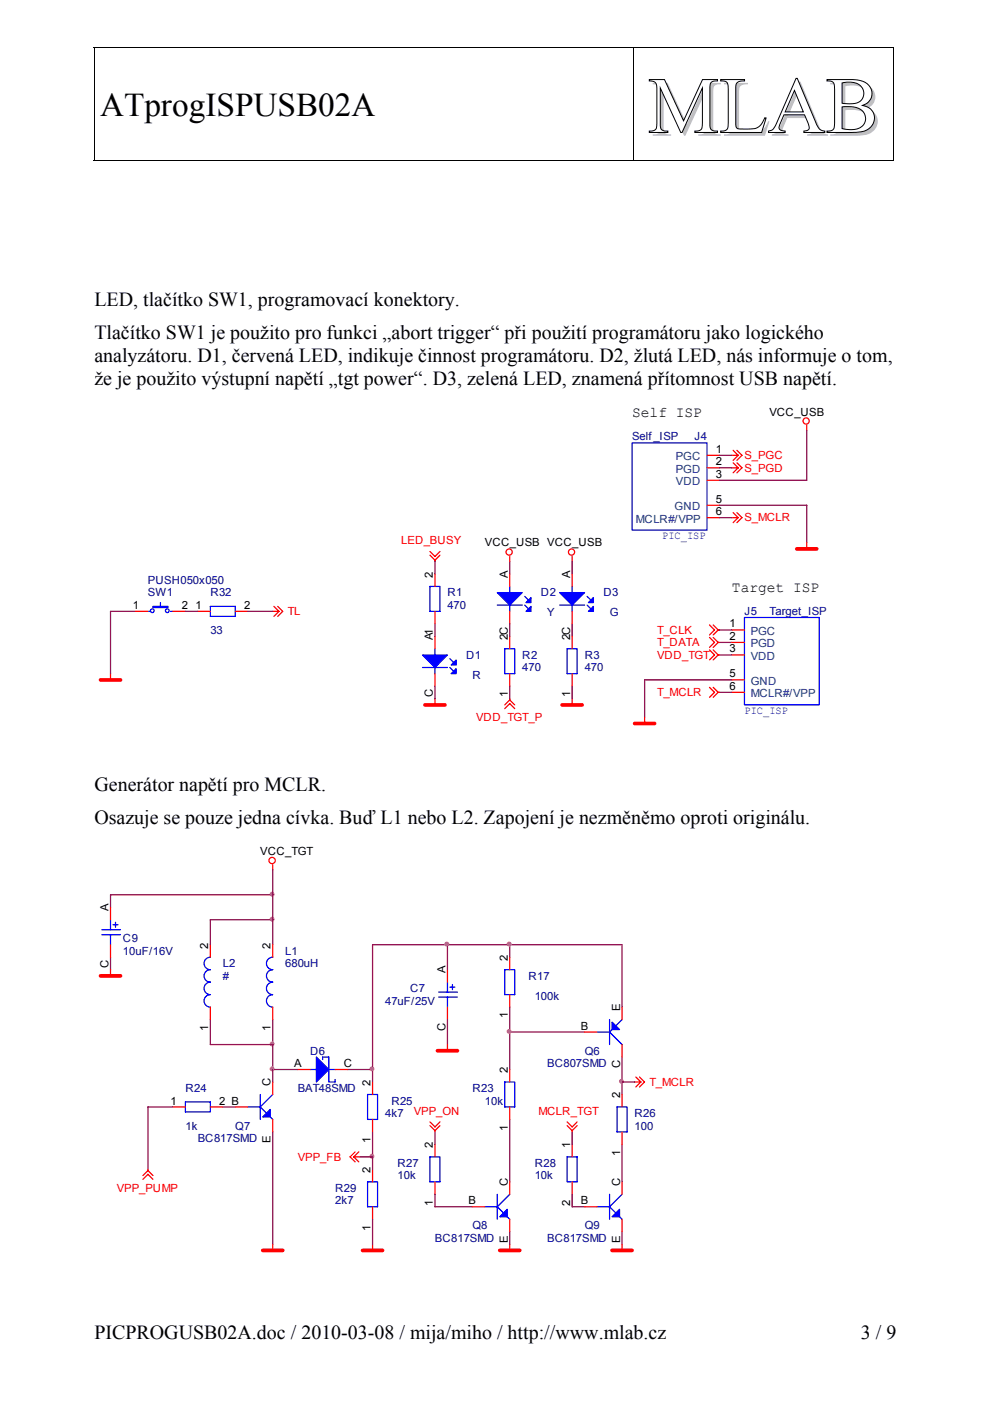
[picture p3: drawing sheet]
<svg xmlns="http://www.w3.org/2000/svg" width="210mm" height="297mm" viewBox="0 0 210 297" stroke-linecap="round" stroke-linejoin="round" font-family="sans-serif">
<g fill="#fff" stroke="#000" stroke-width=".21">
<path d="M137.7 16.9h3.2l4 8.7 4-8.7h3.2v.3a1.17 1.17 0 0 0-1.6 1.2v8.2a1.16 1.16 0 0 0 1.6 1.2v.3h-4.8v-.3a1.29 1.29 0 0 0 1.3-.3 1.29 1.29 0 0 0 .3-1.4v-7.5l-4.3 9.5h-.3l-4.3-9.5v8a1.14 1.14 0 0 0 1.6 1.2v.3h-3.9v-.3a1.29 1.29 0 0 0 1.3-.3 1.29 1.29 0 0 0 .3-1.4v-7.3a1.32 1.32 0 0 0-1.6-1.6z" fill-rule="evenodd"/>
<path d="M152.8 16.9h5.1v.3a1.36 1.36 0 0 0-1.9 1.2v8a.77 .77 0 0 0 .8 .9h2.3a2.71 2.71 0 0 0 2.8-1.8l.3-.5h.2l-.9 3.1h-8.7v-.3a1.32 1.32 0 0 0 1.6-1.7v-7.7a1.15 1.15 0 0 0-1.6-1.2z" fill-rule="evenodd"/>
<path d="M168.8 16.6h.2l4 9.3a2.25 2.25 0 0 0 1.9 1.9v.3h-4.5v-.3a.92 .92 0 0 0 1.1-.4 .92 .92 0 0 0-.1-1.1l-.8-2h-4.4l-.7 1.8a.96 .96 0 0 0 .1 1.5l.9 .2v.3h-3.6v-.3a2.38 2.38 0 0 0 1.9-2zM168.4 19.2l-1.9 4.5h3.8z" fill-rule="evenodd"/>
<path d="M175.3 16.9h5.5a4 4 0 0 1 3.9 2 2.59 2.59 0 0 1-1.8 3.5 2.77 2.77 0 0 1 2.5 2.7 2.77 2.77 0 0 1-2.5 2.8l-1.4 .2h-6.2v-.3a1.31 1.31 0 0 0 1.4-.4 1.31 1.31 0 0 0 .3-1.3v-7.2a1.3 1.3 0 0 0-.3-1.4 1.3 1.3 0 0 0-1.4-.3zM178.5 17.6v4.3a5.6 5.6 0 0 0 3.9-.5 2.31 2.31 0 0 0 .5-2.5 2.31 2.31 0 0 0-2.2-1.4l-1.1-.1zM178.5 22.7v4.6a4.3 4.3 0 0 0 4.6-.8 2.42 2.42 0 0 0-2-3.8z" fill-rule="evenodd"/>
</g>
<path d="M19.9 10h.2v.2h-.2zM189.4 10h.2v.2h-.2zM189.4 33.9h.2v.2h-.2z" fill="#000"/>
<path d="M19.9 10.1h169.7M20 10.2v23.9M134.3 10.2v23.9M189.5 10.2v23.9M19.9 34h114.3M134.4 34h55" fill="none" stroke="#000" stroke-width=".21"/>
<g fill="none" stroke="#f00" stroke-width=".26">
<path d="M149.9 96.5h2.6M149.9 99.2h2.6M155.2 96.5h1.3M155.2 99.2h1.3M155.4 95.5l1.1 1M155.4 98.1l1.1 1.1M156.3 95.5l1 1-1 1.1M156.3 98.1l1 1.1-1 1M156.5 96.5l-1.1 1.1M156.5 99.2l-1.1 1M171 90.2v1M91.2 116.9l1 1.1 1.1-1.1"/>
<path d="M91.2 117.7l1 1.1M92.2 118.8v.2M93.3 117.7l-1.1 1.1M108.1 118v1M121.3 118v1M149.9 109.7h2.6M149.9 101.8h2.6M149.9 107.1h2.6M155.2 109.7h1.3M155.4 108.7l1.1 1M156.3 108.7l1 1-1 1.1M156.5 109.7l-1.1 1.1"/>
<path d="M171 115v1.4M28.7 129.6h2.7M36.7 129.6h2.6M42 129.6h2.6M49.9 129.6h2.6M57.8 129.6h1.3M58.1 128.6l1 1M58.9 128.6l1 1-1 1.1M59.1 129.6l-1 1.1M92.2 121.7v2.6M92.2 129.6v2.7M92.2 134.9v2.6"/>
<path d="M108.1 121.7v2.6M108.1 129.6v2.7M108.1 134.9v2.6M121.3 121.7v2.6M121.3 129.6v2.7M121.3 134.9v2.6M150.4 132.5l1.1 1.1-1.1 1M150.4 137.8l1.1 1.1-1.1 1M150.4 135.1l1.1 1.1-1.1 1.1M151.2 132.5l1.1 1.1M151.2 137.8l1.1 1.1M151.2 135.1l1.1 1.1"/>
<path d="M152.3 133.6l-1.1 1M152.3 133.6h.2M152.3 136.2h.2M152.3 138.9h.2M152.3 138.9l-1.1 1M152.3 136.2l-1.1 1.1M155.2 133.6h2.6M155.2 136.2h2.6M155.2 138.9h2.6M23.4 142.8v1.4M92.2 142.8v2.7M92.2 148.1v1.4"/>
<path d="M107 150.2l1.1-1 1 1M108.1 142.8v2.7M108.1 148.1v.3M108.1 148.4l-1.1 1.1M108.1 148.4l1 1.1M121.3 142.8v2.7M121.3 148.1v1.4M136.7 152.1v1.3M150.4 145.7l1.1 1.1-1.1 1M151.2 145.7l1.1 1.1M152.3 146.8h.2M152.3 146.8l-1.1 1"/>
<path d="M155.2 144.1h2.6M155.2 146.8h2.6M23.4 192.4v2.6M57.8 183.4v1M23.4 200.3v2.6M23.4 205.6v1.3M44.6 200.3v2.6M44.6 213.5v2.7M57.8 200.3v2.6M57.8 213.5v2.7M94.9 205.6v2.6M94.9 213.5v2.7"/>
<path d="M108.1 202.9v2.7M108.1 210.9v2.6M124 218.8h2.6M131.9 213.5v2.7M36.7 234.7h2.6M44.6 234.7h2.6M49.9 234.7h2.6M57.8 229.4v2.7M57.8 237.3v2.7M63.1 226.8h2.7M71.1 226.8h2.6M79 229.4v2.7"/>
<path d="M79 237.3v2.7M91.2 237.9l1 1 1.1-1M91.2 238.7l1 1M92.2 239.7v.3M93.3 238.7l-1.1 1M94.9 221.5v1.3M108.1 226.8v2.6M108.1 234.7v2.6M120.2 237.9l1.1 1 1.1-1M120.2 238.7l1.1 1M121.3 239.7v.3M122.4 238.7l-1.1 1"/>
<path d="M131.9 221.5v2.6M131.9 232.1v2.6M131.9 240v2.6M134.5 229.4h1.4M134.8 228.3l1.1 1.1M135.6 228.3l1.1 1.1-1.1 1.1M135.9 229.4l-1.1 1.1M30.3 250l1.1-1 1 1M31.4 248.2l-1.1 1M31.4 248.2l1 1M31.4 247.9v.3M75 245.3l1.1 1"/>
<path d="M75 245.3h1.3M75.3 244.2l-1.1 1.1 1.1 1M76.1 244.2l-1.1 1.1M79 247.9v2.7M79 255.9v2.6M92.2 242.6v2.7M92.2 250.6v2.6M100.1 255.9h2.7M108.1 250.6v2.6M108.1 258.5v2.7M121.3 242.6v2.7M121.3 250.6v2.6"/>
<path d="M124 255.9h2.6M131.9 250.6v2.6M131.9 258.5v2.7M57.8 263.8v1.3M79 263.8v1.3M108.1 263.8v1.3M131.9 263.8v1.3"/>
<circle cx="170.9" cy="89.3" r=".66"/>
<circle cx="108" cy="117.1" r=".66"/>
<circle cx="121.2" cy="117.1" r=".66"/>
<circle cx="57.7" cy="182.4" r=".67"/>
</g>
<g fill="none" stroke="#800040" stroke-width=".26">
<path d="M152.5 99.2h2.7M152.5 96.5h2.7M171 91.2v10.6h-18.5M92.2 119v2.7M108.1 119v2.7M121.3 119v2.7M152.5 107.1h18.5v7.9M152.5 109.7h2.7M28.7 129.6h-5.3v13.2M39.3 129.6h2.7M52.5 129.6h5.3M92.2 132.3v2.6"/>
<path d="M108.1 132.3v2.6M121.3 132.3v2.6M152.5 136.2h2.7M152.5 138.9h2.7M152.5 133.6h2.7M92.2 145.5v2.6M108.1 145.5v2.6M121.3 145.5v2.6M152.5 146.8h2.7M155.2 144.1h-18.5v8M57.8 189.7h-34.4v2.7M57.8 184.4v15.9"/>
<path d="M57.8 195h-13.2v5.3M23.4 202.9v2.7M44.6 216.2v5.3h13.2M57.8 216.2v13.2M94.9 200.3v5.3M94.9 216.2v5.3M108.1 200.3v2.6M108.1 213.5v13.3M108.1 218.8h15.9M131.9 213.5v-13.2h-52.9v29.1M36.7 234.7h-5.3v13.2M47.2 234.7h2.7"/>
<path d="M57.8 240v23.8M57.8 226.8h5.3M73.7 226.8h5.3M79 240v7.9M92.2 240v2.6M108.1 237.3v13.3M121.3 240v2.6M131.9 224.1v8M131.9 229.4h2.6M76.3 245.3h2.7M79 258.5v5.3M92.2 253.2v2.7h7.9"/>
<path d="M121.3 253.2v2.7h2.7M131.9 242.6v8M108.1 261.2v2.6M131.9 261.2v2.6"/>
</g>
<g fill="none" stroke="#00f" stroke-width=".26">
<path d="M134 93.9h15.9v18.5h-15.9zM31.4 129.6h.5M34 127.8v.8M36.1 129.6h.6M44.6 128.6h5.3v2.1h-5.3zM91.2 124.3h2.1v5.3h-2.1zM92.2 137.5v1.4M95.4 139.7l.8 .8M105.4 128.3h5.3M107 137.5h2.1v5.3h-2.1zM108.1 124.3v1.3M108.1 128.3v1.3"/>
<path d="M111.3 126.4l.8 .8M111.3 128.3l.8 .8M118.7 128.3h5.3M120.2 137.5h2.2v5.3h-2.2zM121.3 124.3v1.3M121.3 128.3v1.3M124.5 126.4l.8 .8M124.5 128.3l.8 .8M157.8 130.9h15.9v18.5h-15.9zM89.6 141.5h5.2M92.2 141.5v1.3M95.4 141.5l.8 .8"/>
<path d="M21.6 197.1h3.9M21.6 198.2h3.9M23.4 195v2.1M23.4 198.2v2.1M24 196.1h1M24.5 195.5v1.1M44.6 202.9a1.32 1.32 0 0 0-1.3 1.4 1.32 1.32 0 0 0 1.3 1.3 1.32 1.32 0 0 0-1.3 1.3 1.32 1.32 0 0 0 1.3 1.3 1.32 1.32 0 0 0-1.3 1.4 1.32 1.32 0 0 0 1.3 1.3 1.32 1.32 0 0 0-1.3 1.3 1.32 1.32 0 0 0 1.3 1.3M57.8 202.9a1.32 1.32 0 0 0-1.3 1.4 1.32 1.32 0 0 0 1.3 1.3 1.32 1.32 0 0 0-1.3 1.3 1.32 1.32 0 0 0 1.3 1.3 1.32 1.32 0 0 0-1.3 1.4 1.32 1.32 0 0 0 1.3 1.3 1.32 1.32 0 0 0-1.3 1.3 1.32 1.32 0 0 0 1.3 1.3M93 210.4h4M93 211.4h4M94.9 208.2v2.2M94.9 211.4v2.1"/>
<path d="M95.4 209.3h1.1M95.9 208.8v1M107 205.6h2.1v5.3h-2.1zM126.6 218.8h2.6M129.2 216.2v5.3M129.2 218.8l2.7 2.7M129.8 218.3l-.6 .5M131.9 216.2l-1.3 1.3M39.3 233.6h5.3v2.2h-5.3zM52.5 234.7h2.7M55.2 232.1v5.2M57.3 236.8l.5 .5"/>
<path d="M57.8 232.1l-2.6 2.6 1.3 1.3M65.8 226.8h1.3M68.4 224.6v-.5h1.3v5.3h1.4v-.5M69.7 226.8h1.4M77.9 232.1h2.2v5.2h-2.2zM107 229.4h2.1v5.3h-2.1zM130.8 234.7h2.1v5.3h-2.1zM77.9 250.6h2.2v5.3h-2.2zM91.2 245.3h2.1v5.3h-2.1zM102.8 255.9h2.6M105.4 253.2v5.3M107.5 258l.6 .5"/>
<path d="M108.1 253.2l-2.7 2.7 1.4 1.3M120.2 245.3h2.2v5.3h-2.2zM126.6 255.9h2.6M129.2 253.2v5.3M131.4 258l.5 .5M131.9 253.2l-2.7 2.7 1.4 1.3"/>
<circle cx="32.3" cy="129.5" r=".39"/>
<circle cx="35.5" cy="129.5" r=".39"/>
</g>
<g fill="#00f" stroke="#00f" stroke-width=".26">
<path d="M89.6 138.9h5.2l-2.6 2.6z" fill-rule="evenodd"/>
<path d="M95.7 141l1-1.1v1.1z" fill-rule="evenodd"/>
<path d="M96.7 141.8v1h-1z" fill-rule="evenodd"/>
<path d="M105.4 125.6h5.3l-2.6 2.7z" fill-rule="evenodd"/>
<path d="M112.6 126.7v1.1h-1.1z" fill-rule="evenodd"/>
<path d="M111.5 129.6l1.1-1v1z" fill-rule="evenodd"/>
<path d="M32.4 128.6h3.2v.2h-3.2z" fill-rule="evenodd"/>
<path d="M118.7 125.6h5.3l-2.7 2.7z" fill-rule="evenodd"/>
<path d="M125.8 126.7v1.1h-1z" fill-rule="evenodd"/>
<path d="M125.8 128.6v1h-1z" fill-rule="evenodd"/>
<path d="M55.7 236.8l1.6-1.6v1.6z" fill-rule="evenodd"/>
<path d="M106 258l1.5-1.6v1.6z" fill-rule="evenodd"/>
<path d="M129.8 258l1.6-1.6v1.6z" fill-rule="evenodd"/>
<path d="M129.8 216.7l1.6 1.6h-1.6z" fill-rule="evenodd"/>
<path d="M67.1 224.1l2.6 2.7-2.6 2.6z" fill-rule="evenodd"/>
</g>
<path d="M168.9 116.4h4.3M21.3 144.2h4.2M90.1 149.5h4.2M119.2 149.5h4.2M134.6 153.4h4.2M21.3 206.9h4.2M92.8 222.8h4.2M55.7 265.1h4.2M76.9 265.1h4.2M106 265.1h4.2M129.8 265.1h4.2" fill="none" stroke="#f00" stroke-width=".79"/>
<g fill="#f0f" stroke="#f0f" stroke-width=".26">
<circle cx="57.7" cy="194.9" r=".39"/>
<circle cx="57.7" cy="221.3" r=".39"/>
<circle cx="78.9" cy="245.1" r=".39"/>
<circle cx="131.8" cy="229.3" r=".4"/>
<circle cx="57.7" cy="189.6" r=".39"/>
<circle cx="78.9" cy="226.6" r=".39"/>
<circle cx="57.7" cy="226.6" r=".39"/>
<circle cx="94.7" cy="200.2" r=".39"/>
<circle cx="108" cy="200.2" r=".4"/>
<circle cx="108" cy="218.7" r=".4"/>
</g>
<text font-size="16.9" fill="#c0c0c0" x="138.1" y="28.8">MLAB</text>
<text font-size="7" x="21.2" y="24.6">ATprogISPUSB02A</text>
<g font-size="4.2">
<text x="20" y="64.9">LED, tlačítko SW1, programovací konektory.</text>
<text x="20" y="71.8">Tlačítko SW1 je použito pro funkci „abort trigger“ při použití programátoru jako logického</text>
<text x="20" y="76.7">analyzátoru. D1, červená LED, indikuje činnost programátoru. D2, žlutá LED, nás informuje o tom,</text>
<text x="20" y="81.6">že je použito výstupní napětí „tgt power“. D3, zelená LED, znamená přítomnost USB napětí.</text>
<text x="20" y="167.8">Generátor napětí pro MCLR.</text>
<text x="20" y="174.8">Osazuje se pouze jedna cívka. Buď L1 nebo L2. Zapojení je nezměněmo oproti originálu.</text>
<text x="20" y="283.9">PICPROGUSB02A.doc / 2010-03-08 / mija/miho / http://www.mlab.cz</text>
<text x="182.5" y="283.9">3 / 9</text>
</g>
<g font-size="3.2">
<text x="134" y="88.5">Self ISP</text>
<text x="155.2" y="125.5">Target ISP</text>
</g>
<g font-size="2.4">
<text x="163.1" y="88.1">VCC_USB</text>
<text x="151.8" y="96">1</text>
<text x="151.8" y="98.7">2</text>
<text x="151.8" y="101.3">3</text>
<text x="151.8" y="106.6">5</text>
<text x="151.8" y="109.2">6</text>
<text x="102.8" y="115.9">VCC_USB VCC_USB</text>
<text x="91.8" y="122.5" transform="rotate(-90 91.8 122.5)">2</text>
<text x="107.7" y="122.5" transform="rotate(-90 107.7 122.5)">A</text>
<text x="120.9" y="122.5" transform="rotate(-90 120.9 122.5)">A</text>
<text x="28.2" y="129.1">1</text>
<text x="38.5" y="129.1">2</text>
<text x="41.4" y="129.1">1</text>
<text x="51.8" y="129.1">2</text>
<text x="91.8" y="135.7" transform="rotate(-90 91.8 135.7)">A1</text>
<text x="107.7" y="135.7" transform="rotate(-90 107.7 135.7)">2C</text>
<text x="120.9" y="135.7" transform="rotate(-90 120.9 135.7)">2C</text>
<text x="154.7" y="133">1</text>
<text x="154.7" y="135.7">2</text>
<text x="154.7" y="138.3">3</text>
<text x="154.7" y="143.6">5</text>
<text x="91.8" y="147.9" transform="rotate(-90 91.8 147.9)">C</text>
<text x="107.7" y="147.9" transform="rotate(-90 107.7 147.9)">1</text>
<text x="120.9" y="147.9" transform="rotate(-90 120.9 147.9)">1</text>
<text x="154.7" y="146.3">6</text>
<text x="55.2" y="181.3">VCC_TGT</text>
<text x="23" y="193.2" transform="rotate(-90 23 193.2)">A</text>
<text x="44.2" y="201.1" transform="rotate(-90 44.2 201.1)">2</text>
<text x="57.4" y="201.1" transform="rotate(-90 57.4 201.1)">2</text>
<text x="107.7" y="203.8" transform="rotate(-90 107.7 203.8)">2</text>
<text x="23" y="205.3" transform="rotate(-90 23 205.3)">C</text>
<text x="94.4" y="206.4" transform="rotate(-90 94.4 206.4)">A</text>
<text x="107.7" y="215.9" transform="rotate(-90 107.7 215.9)">1</text>
<text x="131.5" y="214.3" transform="rotate(-90 131.5 214.3)">E</text>
<text x="44.2" y="218.6" transform="rotate(-90 44.2 218.6)">1</text>
<text x="57.4" y="218.6" transform="rotate(-90 57.4 218.6)">1</text>
<text x="94.4" y="218.6" transform="rotate(-90 94.4 218.6)">C</text>
<text x="123.2" y="218.3">B</text>
<text x="62.3" y="226.3">A</text>
<text x="72.9" y="226.3">C</text>
<text x="107.7" y="227.6" transform="rotate(-90 107.7 227.6)">2</text>
<text x="131.5" y="226.5" transform="rotate(-90 131.5 226.5)">C</text>
<text x="57.4" y="230.2" transform="rotate(-90 57.4 230.2)">C</text>
<text x="78.5" y="230.2" transform="rotate(-90 78.5 230.2)">2</text>
<text x="131.5" y="232.9" transform="rotate(-90 131.5 232.9)">2</text>
<text x="36.1" y="234.2">1</text>
<text x="46.5" y="234.2">2 B</text>
<text x="107.7" y="239.7" transform="rotate(-90 107.7 239.7)">1</text>
<text x="57.4" y="242.4" transform="rotate(-90 57.4 242.4)">E</text>
<text x="78.5" y="242.4" transform="rotate(-90 78.5 242.4)">1</text>
<text x="91.8" y="243.4" transform="rotate(-90 91.8 243.4)">2</text>
<text x="120.9" y="243.4" transform="rotate(-90 120.9 243.4)">1</text>
<text x="131.5" y="245" transform="rotate(-90 131.5 245)">1</text>
<text x="78.5" y="248.7" transform="rotate(-90 78.5 248.7)">2</text>
<text x="107.7" y="251.4" transform="rotate(-90 107.7 251.4)">C</text>
<text x="131.5" y="251.4" transform="rotate(-90 131.5 251.4)">C</text>
<text x="91.8" y="255.6" transform="rotate(-90 91.8 255.6)">1</text>
<text x="99.4" y="255.4">B</text>
<text x="120.9" y="255.6" transform="rotate(-90 120.9 255.6)">2</text>
<text x="123.2" y="255.4">B</text>
<text x="78.5" y="260.9" transform="rotate(-90 78.5 260.9)">1</text>
<text x="107.7" y="263.5" transform="rotate(-90 107.7 263.5)">E</text>
<text x="131.5" y="263.5" transform="rotate(-90 131.5 263.5)">E</text>
</g>
<g font-size="2.4" fill="#000080">
<text x="134" y="93.4">Self_ISP</text>
<text x="147.3" y="93.4">J4</text>
<text x="31.4" y="123.8">PUSH050x050</text>
<text x="31.4" y="126.4">SW1</text>
<text x="44.6" y="126.4">R32</text>
<text x="94.9" y="126.4">R1</text>
<text x="94.9" y="129.1">470</text>
<text x="114.7" y="126.4">D2</text>
<text x="116" y="130.7">Y</text>
<text x="127.9" y="126.4">D3</text>
<text x="129.3" y="130.7">G</text>
<text x="157.8" y="130.4">J5</text>
<text x="163.1" y="130.4">Target_ISP</text>
<text x="44.6" y="134.4">33</text>
<text x="98.8" y="139.7">D1</text>
<text x="100.2" y="143.9">R</text>
<text x="110.7" y="139.7">R2</text>
<text x="110.7" y="142.3">470</text>
<text x="124" y="139.7">R3</text>
<text x="124" y="142.3">470</text>
<text x="26.1" y="199.8">C9</text>
<text x="26.1" y="202.4">10uF/16V</text>
<text x="60.5" y="202.4">L1</text>
<text x="47.2" y="205.1">L2</text>
<text x="47.2" y="207.7">#</text>
<text x="60.5" y="205.1">680uH</text>
<text x="112.1" y="207.7">R17</text>
<text x="81.6" y="213">47uF/25V</text>
<text x="86.9" y="210.4">C7</text>
<text x="113.4" y="212">100k</text>
<text x="65.8" y="223.6">D6</text>
<text x="116" y="226.3">BC807SMD</text>
<text x="124" y="223.6">Q6</text>
<text x="39.3" y="231.5">R24</text>
<text x="63.1" y="231.5">BAT48SMD</text>
<text x="100.2" y="231.5">R23</text>
<text x="39.3" y="239.5">1k</text>
<text x="49.9" y="239.5">Q7</text>
<text x="81.6" y="236.8">4k7</text>
<text x="83" y="234.2">R25</text>
<text x="102.8" y="234.2">10k</text>
<text x="134.6" y="236.8">R26</text>
<text x="134.6" y="239.5">100</text>
<text x="42" y="242.1">BC817SMD</text>
<text x="84.3" y="247.4">R27</text>
<text x="84.3" y="250.1">10k</text>
<text x="113.4" y="247.4">R28</text>
<text x="113.4" y="250.1">10k</text>
<text x="71.1" y="252.7">R29</text>
<text x="71.1" y="255.4">2k7</text>
<text x="92.2" y="263.3">BC817SMD</text>
<text x="100.2" y="260.6">Q8</text>
<text x="116" y="263.3">BC817SMD</text>
<text x="124" y="260.6">Q9</text>
</g>
<g font-size="2.4" fill="#004080">
<text x="143.3" y="97.6">PGC</text>
<text x="143.3" y="100.2">PGD</text>
<text x="143.3" y="102.9">VDD</text>
<text x="134.8" y="110.8">MCLR#/VPP</text>
<text x="143" y="108.2">GND</text>
<text x="159.2" y="134.6">PGC</text>
<text x="159.2" y="137.3">PGD</text>
<text x="159.2" y="139.9">VDD</text>
<text x="159.2" y="145.2">GND</text>
<text x="159.2" y="147.8">MCLR#/VPP</text>
</g>
<g font-size="2.4" fill="#f00">
<text x="157.8" y="97.3">S_PGC</text>
<text x="157.8" y="100">S_PGD</text>
<text x="157.8" y="110.6">S_MCLR</text>
<text x="85.1" y="115.4">LED_BUSY</text>
<text x="61" y="130.4">TL</text>
<text x="139.3" y="134.4">T_CLK</text>
<text x="139.3" y="137">T_DATA</text>
<text x="139.3" y="139.7">VDD_TGT</text>
<text x="139.3" y="147.6">T_MCLR</text>
<text x="100.9" y="152.9">VDD_TGT_P</text>
<text x="137.7" y="230.2">T_MCLR</text>
<text x="87.7" y="236.3">VPP_ON</text>
<text x="114.2" y="236.3">MCLR_TGT</text>
<text x="63.1" y="246.1">VPP_FB</text>
<text x="24.8" y="252.7">VPP_PUMP</text>
</g>
<g font-size="2.4" fill="#00f">
<text x="140.4" y="114.3">PIC_ISP</text>
<text x="157.8" y="151.3">PIC_ISP</text>
</g>
</svg>
